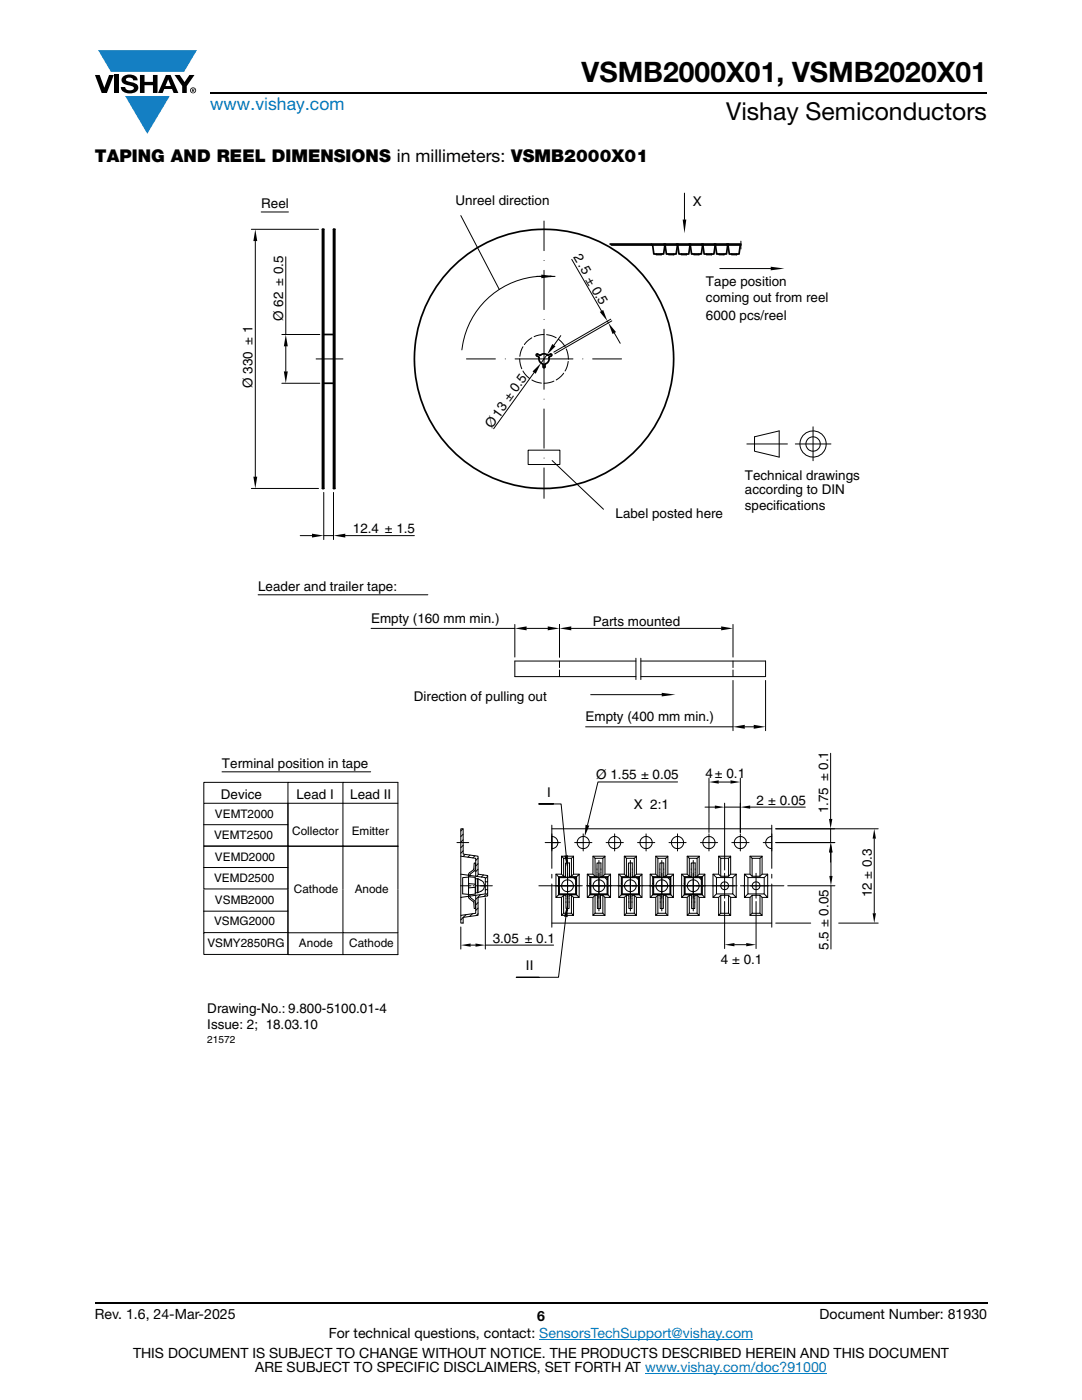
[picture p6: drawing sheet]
<svg xmlns="http://www.w3.org/2000/svg" width="216mm" height="279mm" viewBox="0 0 216 279" stroke-linecap="round" stroke-linejoin="round" font-family="sans-serif">
<g fill="#147fc3">
<path d="M19.6 10h19.7l-2.6 4.3h-1.1h-13.5z"/>
<path d="M25 19.2h8.9l-4.5 7.5z"/>
</g>
<g fill="#000">
<path d="M18.9 15h1l.9 2.5 1-2.5h.9l-1.4 3.6h-1zM22.9 15h.9v3.6h-.9zM24.6 15.3a2.1 2.1 0 0 1 2.8 .3l.1 .4h-.9a.79 .79 0 0 0-.7-.5 .79 .79 0 0 0-.8 .4l.3 .3 1 .2a1.08 1.08 0 0 1 1.2 1 1.08 1.08 0 0 1-1.1 1.2 1.73 1.73 0 0 1-2.4-1.2h.9a.96 .96 0 0 0 .8 .6 .96 .96 0 0 0 .9-.4 1.31 1.31 0 0 0-1.2-.6 1.03 1.03 0 0 1-1.1-.6 1.03 1.03 0 0 1 .2-1.1zM27.9 15h.9v1.3h1.7v-1.3h.9v3.6h-.9v-1.6h-1.7v1.6h-.9zM34.8 15h1.1l.9 1.4 1-1.4h1l-1.5 2.2v1.4h-.9v-1.4z"/>
<path d="M33.6 15.9l.5 1.3h-1.1zM33.1 15l-1.6 3.6h1l.3-.8h1.5l.3 .8h1l-1.6-3.6z"/>
<path d="M38.4 17.8h.2v.2h-.2zM38.3 17.7v.7h.1v-.3l.4 .3-.2-.3 .2-.2-.1-.2z"/>
<path d="M38.1 18a.46 .46 0 0 1 .9 0 .46 .46 0 0 1-.9 0zM37.9 18a.6 .6 0 0 0 1.2 0 .6 .6 0 0 0-1.2 0z"/>
</g>
<path d="M42 18.6h155M18.9 260h178.1" fill="none" stroke="#000" stroke-width=".36"/>
<path d="M107.6 267.3h42.7M128.7 274h36.3" fill="none" stroke="#007ec4" stroke-width=".2"/>
<g fill="none" stroke="#000" stroke-width=".2">
<path d="M136.6 38.5v5.3M50.2 45.8h13.4M50.9 48.1v47M52.1 42.3h5.5M57 51.3v15.5M92 43l7.6 14.8M107 55.2h3.8M107.4 55.2a16.6 16.6 0 0 0-15.2 14.6M108.6 44.1v5.9M108.6 54v7.8M108.6 52h.1M114.1 51.8l5.9 10.3"/>
<path d="M143.6 53.6h10.2M147.8 48.1v1.6M56.2 76.5h7.6M56.2 66.8h7.6M57 69.1v5M63.1 71.6h5.3M93.1 71.6h5.8M100.8 71.6h.1M103.7 71.6l.4 2M104.4 69.2l-.4 .8-.3 1.1M104.4 74l.7 1.1 .6 .5M106.1 67.4l-1 .8-.5 .6"/>
<path d="M106.1 75.8l.8 .4 1.1 .3M106.6 74.4l-8.1 11.2M108.6 79.7h.1M108.6 66.8l-1.1 .1-.9 .3M108.6 65.7v12M108.6 63.7h.1M109.1 66.8l1.1 .2 .8 .4M109.1 70.8l-1.1 1.7M110.5 76.1l-.9 .3-1 .1M111.4 67.7l.6 .5 .8 1M111.9 67l-1.4 1.9M112.5 74.5l-.5 .6-1 .7"/>
<path d="M113 69.7l.3 .8 .1 1.1M113.4 72.1l-.3 1.1-.3 .8M114.3 71.6h-11.5M116.3 71.6h.1M118.3 71.6h5.7M121.2 64.1l.2 .3M121.9 63.7l-11.4 6.6M122.1 64l-11.4 6.6M122.6 66.5l1.2 2M50.2 97.5h13.4M64.6 98.3v9.4M66.5 98.3v9.4"/>
<path d="M105.4 89.8h6.3v2.9h-6.3zM108.6 81.6v7.9M108.6 93.4v6.1M108.6 91.4h.1M110.2 91.9l10.2 9.7M149 88.6h8.1M150.6 87.2l4.9-1.2v5.2l-4.9-1.1zM158.7 88.6h7.1M162.2 85.2v6.7M51.5 118.7h33.9M59.9 106.9h2.4M64.6 106.9h1.9"/>
<path d="M68.9 106.9h13.8M74 125.4h28.7M102.7 124.6v6.5M105.1 125.4h4.2M111.6 131.9v1.3M111.6 133.7v1.3M111.6 124.6v6.5M114 125.4h29.9M117.9 138.6h14.1M126.9 131.4v4.2M126.9 131.9h-24.2v3.1h24.2M127.9 131.9h24.9v3.1h-24.9"/>
<path d="M127.9 131.4v4.2M146.3 124.6v6.5M146.3 131.9v1.3M146.3 133.7v1.3M146.3 135.8v10M152.8 135.8v10M44.3 154h29.7M57.5 156.1h-16.8v4.1M68.4 156.1h-10.9v4.1M116.9 145.1h29.4M135.2 156.1h-15.9l-2.1 8.6M141.5 155.3v10.8"/>
<path d="M143.4 156.1h2.4M147.7 155.3v10.8M148.6 145.1h1.8M165.7 150.3v13.1M40.7 164.6v4.3h16.8M40.7 173.1v4.3h16.8M40.7 177.6v4.2M57.5 160.3v8.6h10.9M57.5 160.3h21.9v17.1M57.5 168.9h21.9M57.5 160.3h-16.8v4.3M57.5 160.3v4.3h-16.8"/>
<path d="M57.5 164.6v12.8M57.5 168.9h-16.8v4.2M57.5 168.9v4.2h-16.8M68.4 160.2v-4.1h11v4.1M68.4 160.3v8.6h11M68.4 168.9v8.5M79.4 177.6v8.6h-11v-8.6M91.2 168.2h2.3M91.9 176.8h2.1M91.9 170.9v8.2M91.9 165.4h.5v5.1l3 .4v3.6l1.9 .2v1.3h-.5v-.9l-1.9-.2v-3.6l-3-.4zM91.9 174.5l3 .4"/>
<path d="M92.4 165.4l-.4 .4M92.4 166.5l-.4 .4M92.4 167.6l-.4 .5M92.4 168.7l-.4 .5M92.4 169.8l-.4 .5M92.8 170.5l-.4 .4M93.5 176.3v.9zM93.5 175l-1.2 .2v3.2l1.2 .1M93.5 175l1.3 .1v1.4M93.5 176.3l1.3 .2v.6l-1.3 .1M93.8 175v-.5l1-.9 .1-1.4h-.3l-.1 1.3-1 .9v4.5l.1 .3 .9 .8 .1 1.3h.3l-.1-1.3-1-1v-.5M93.8 170.6l-.4 .5"/>
<path d="M94.4 176.8h.2M94.8 170.8l-.5 .4M94.8 175.3l.1 .1M94.8 177.1v1.3l-1.3 .2M94.9 178.2l-.1 .1M94.9 178.7l1.9-.3v-.8h.5v1.2l-1.9 .3v3.6l-3 .4v1.1h-.5v-1.5l3-.4zM94.9 178.7l-3 .4v3.6M95.3 175.4h.1M95.3 175.4h-.4v2.8M95.3 178.2h-.4M95.3 175.4v2.8M95.4 178.1l-.1 .1"/>
<path d="M95.4 175.4v2.7M95.4 175.4a1.34 1.34 0 0 1 1.2 .9 1.34 1.34 0 0 1-.4 1.4l-.8 .4M95.4 171.3l-.5 .4M95.4 172.4l-.5 .4M95.4 173.5l-.5 .4M95.5 174.5l-.4 .4M95.9 178.5l-1 1M96.5 174.6l-.4 .4M96.8 176v1.5M96.8 179.2v10.2M96.9 177.5l-.1 .1M97.3 176v1.5"/>
<path d="M97.3 174.9l-.5 .5M97.3 178.2l-.7 .7M98.2 176.8h-3.2M107.5 176.8h6.7M110.1 166.8v1.4h1.3h-2.6M110.1 166.9a1.21 1.21 0 0 1 1.2 1.2 1.21 1.21 0 0 1-1.2 1.3M110.1 165.4h43.9M110.1 164.7v8.6M110.1 174.5v.7M110.1 176.4v8.6M110.1 166.4v1.8h1.7M110.4 160.4h-2.9h4.5l1 10.3"/>
<path d="M110.9 174.5v4.6M111.4 176.3h.1M111.4 175v3.6M111.4 178.6h1.5M111.4 178.6l-.5 .5h1.1l.5-.4M111.4 175h1.4M111.5 175v3.5M111.5 175h1.3M111.5 175l.1 .2v3.2M111.5 178.5h1.4M111.6 175.2h3.3M112 174.5h-1.1l.5 .5"/>
<path d="M112 170.9v3.6l.5 .4M112 179.1v3.6l.5-.4M112.5 178.7h.4M112.5 174.9v-3.6h1.5v3.6M112.5 174.9h.3M112.5 178.7v3.6h1.5v-3.6M112.8 172.2h.8v2.9h-.8zM112.9 178.5h.7v2.8h-.7zM113.2 171.7v5.1h-2.1M113.3 174.3v2.5h-2.5M113.6 178.5h1.4M113.6 178.6h1.5"/>
<path d="M113.6 178.7h.4M113.6 175h1.4M113.6 175h1.5M113.6 174.9h.4M114 178.7l.4 .4v3.6M114 171.3l.4-.4v3.6M114.4 175.1l.5 .5M114.4 170.9h-2.4l.5 .4M114.7 168.2h3.4M114.9 175.2v3.2l.1 .1M114.9 178.4h-3.3l-.1 .1M115 175v3.5"/>
<path d="M115 175l-.1 .2M115.1 175v3.6M115.1 175l.5-.5v4.6M115.1 178.6l.5 .5h-1.2M115.3 176.8h-2.1v5M115.4 176.8h.8M115.6 174.5h-1.2l-.4 .4M115.7 176.8h-2.4v2.5M116.4 166.4v3.4M117.2 174.5v4.6M117.7 178.6l-.5 .5h1.1l.4-.4M117.7 176.3h.1"/>
<path d="M117.7 178.6h1.5M117.7 175v3.6M117.7 175h1.4M117.8 175h1.3M117.8 175v3.5M117.8 178.5h1.4M117.8 175l.1 .2v3.2M117.9 175.2h3.2M118.3 179.1v3.6l.4-.4M118.3 170.9v3.6l.4 .4M118.3 174.5h-1.1l.5 .5M118.7 178.7h.5"/>
<path d="M118.7 174.9v-3.6h1.6v3.6h-.4M118.7 174.9h.4M118.7 178.7v3.6h1.6v-3.6M119.1 172.2h.8v2.9h-.8zM119.2 178.5h.6v2.8h-.6zM119.5 171.7v5.1h-2.1h7.6M119.5 174.3v2.5h-2.5M119.8 178.7h.5M119.8 178.5h1.4M119.8 178.6h1.5M119.9 175h1.3M119.9 175h1.4"/>
<path d="M120.3 178.7l.4 .4v3.6M120.3 171.3l.4-.4v3.6M120.7 175.1l.5 .5M120.7 170.9h-2.4l.4 .4M120.9 168.2h3.5M121.1 175.2v3.2l.1 .1M121.1 178.4h-3.2l-.1 .1M121.2 175v3.5M121.2 175l-.1 .2M121.3 178.6l.5 .5h-1.1M121.3 175v3.6M121.3 175l.5-.5v4.6"/>
<path d="M121.6 176.8h-2.1v5M121.8 174.5h-1.1l-.4 .4M122 176.8h-2.5v2.5M122.6 166.4v3.4M123.5 174.5v4.6M124 176.3h.1M124 178.6h1.5M124 175v3.6M124 175h1.4M124 178.6l-.5 .5h1.1l.4-.4M124.1 175l.1 3.4M124.1 175h1.3"/>
<path d="M124.1 175v3.5M124.1 178.5h1.4M124.2 175.2h3.2M124.6 170.9v3.6l.4 .4M124.6 179.1v3.6l.4-.4M124.6 174.5h-1.1l.5 .5M125 178.7h.5M125 178.7v3.6h1.6v-3.6M125 174.9v-3.6h1.6v3.6M125 174.9h.4M125.4 172.2h.8v2.9h-.8zM125.5 178.5h.6v2.8h-.6z"/>
<path d="M125.8 174.3v2.5h-2.5M125.8 171.7v5.1h-2.1M126.1 178.6h1.5M126.1 178.5h1.4M126.1 178.7h.5M126.2 175h1.3M126.2 175h1.4M126.2 174.9h.4M126.2 176.8h.8M126.6 178.7l.4 .4v3.6M126.6 171.3l.4-.4v3.6M126.9 175.1l.5 .5"/>
<path d="M127 170.9h-2.4l.4 .4M127.2 168.2h3.5M127.4 175.2l.1 3.3M127.4 178.4h-3.2l-.1 .1M127.5 175v3.5M127.5 175l-.1 .2M127.6 175v3.6M127.6 178.6l.5 .5h-1.1M127.6 175l.5-.5v4.6M127.8 176.8h-2v5M128.1 174.5h-1.1l-.4 .4M128.1 176.8h7.7"/>
<path d="M128.3 176.8h-2.5v2.5M128.9 166.4v3.4M129.7 174.5v4.6M130.3 178.6l-.6 .5h1.1l.5-.4M130.3 175h1.4M130.3 176.3h.1M130.3 178.6h1.4M130.3 175v3.6M130.3 175l.1 3.4M130.3 175v3.5M130.3 178.5h1.4M130.4 175.2h3.3"/>
<path d="M130.8 174.5h-1.1l.6 .5M130.8 170.9v3.6l.5 .4M130.8 179.1v3.6l.5-.4M131.3 178.7h.4M131.3 178.7v3.6h1.5v-3.6M131.3 174.9v-3.6h1.5v3.6M131.3 174.9h.4M131.7 172.2h.7v2.9h-.7zM131.7 178.5h.7v2.8h-.7zM132.1 171.7v5.1h-2.2M132.1 174.3v2.5h-2.5M132.4 178.7h.4"/>
<path d="M132.4 178.6h1.5M132.4 178.5h1.4M132.4 174.9h.4M132.4 175h1.5M132.4 175h1.4M132.8 178.7l.5 .4v3.6M132.8 171.3l.5-.4v3.6M133.2 175.1l.5 .5M133.3 170.9h-2.5l.5 .4M133.5 168.2h3.4M133.7 175.2l.1 3.3M133.7 178.4h-3.3l-.1 .1"/>
<path d="M133.8 175v3.5M133.8 175l-.1 .2M133.9 178.6l.5 .5h-1.1M133.9 175l.5-.5v4.6M133.9 175v3.6M134.1 176.8h-2v5M134.4 174.5h-1.1l-.5 .4M134.5 176.8h-2.4v2.5M135.2 166.4v3.4M136 174.5v4.6M136.5 176.3h.1M136.5 178.6h1.5"/>
<path d="M136.5 175v3.6M136.5 175h1.4M136.5 178.6l-.5 .5h1.1l.4-.4M136.6 178.5h1.4M136.6 175v3.5M136.6 175h1.3M136.6 175l.1 .2v3.2M136.7 175.2h3.2M137 176.8h.8M137.1 174.5h-1.1l.5 .5M137.1 179.1v3.6l.4-.4M137.1 170.9v3.6l.4 .4"/>
<path d="M137.5 174.9v-3.6h1.6v3.6M137.5 174.9h.4M137.5 178.7v3.6h1.6v-3.6M137.5 178.7h.5M137.9 172.2h.8v2.9h-.8zM138 178.5h.6v2.8h-.6zM138.3 174.3v2.5h-2.5M138.3 171.7v5.1h-2.1M138.6 178.5h1.5M138.6 178.6h1.5M138.6 178.7h.5M138.7 175h1.4"/>
<path d="M138.7 174.9h.4M138.9 176.8h7.7M139.1 178.7l.4 .4v3.6M139.1 171.3l.4-.4v3.6M139.5 175.1l.5 .5M139.5 170.9h-2.4l.4 .4M139.8 168.2h3.4M139.9 175.2v3.2l.2 .1M139.9 178.4h-3.2l-.1 .1M140.1 175v3.5M140.1 175l-.2 .2M140.1 175v3.6"/>
<path d="M140.1 175l.5-.5v4.6M140.1 178.6l.5 .5h-1.1M140.4 176.8h-2.1v5M140.6 174.5h-1.1l-.4 .4M140.7 161.1h1.9M140.8 176.8h-2.5v2.5M141.5 166.4v3.4M142.3 174.5v4.6M143 175.1h3.2v3.3h-3.2zM143 178.4l-.7 .7h1.1l.4-.4M143.4 179.1v3.6l.4-.4M143.4 170.9v3.6l.4 .4"/>
<path d="M143.4 174.5h-1.1l.7 .6M143.8 171.3h1.6v3.6h-1.6zM143.8 178.7h1.6v3.6h-1.6zM144.6 174.3v2.5h-2.5M144.6 160.3v13.3M144.6 179.9v9.4M144.6 161.1h3.1M145.4 178.7l.4 .4v3.6M145.4 171.3l.4-.4v3.6M145.8 170.9h-2.4l.4 .4M146 168.2h3.5M146.2 178.4l.7 .7h-1.1"/>
<path d="M146.2 175.1l.7-.6v4.6M146.9 174.5h-1.1l-.4 .4M147.1 176.8h-2.5v2.5M147.7 166.4v3.4M147.7 176.8h.8M148.5 174.5v4.6M149.2 175.1h3.3v3.3h-3.3zM149.2 178.4l-.7 .7h1.2l.4-.4M149.7 170.9v3.6l.4 .4M149.7 174.5h-1.2l.7 .6M149.7 179.1v3.6l.4-.4M149.7 161.1h11"/>
<path d="M149.7 176.8h6.7M150.1 171.3h1.6v3.6h-1.6zM150.1 178.7h1.6v3.6h-1.6zM150.9 174.3v2.5h-2.5M150.9 179.9v9.4M151.7 178.7l.4 .4v3.6M151.7 171.3l.4-.4v3.6M152.1 170.9h-2.4l.4 .4M152.5 175.1l.7-.6v4.6M152.5 178.4l.7 .7h-1.1M153.2 174.5h-1.1l-.4 .4M153.4 176.8h-2.5v2.5"/>
<path d="M154 164.7v8.6M154 174.5v.7M154 176.4v8.6M154 166.4v1.8h-1.7M154 166.9a1.21 1.21 0 0 0-1.2 1.2 1.21 1.21 0 0 0 1.2 1.3M154.8 168.2h11.8M157.2 176.8h9.4M165.7 165.4v2.8M165.7 170.1v2M165.8 170.1v4.7M165.8 176.8v12.6M174.4 167.4v14.9"/>
<path d="M175.2 165.4h-20.4M40.7 181.8h16.8v-4.2v8.6h10.9M40.7 181.8v4.3h16.8v-4.3M57.5 186.3v4.2h10.9M57.5 186.2v4.3h-16.8v-4.2M68.4 186.3v4.2h11v-4.2M92 185v4.4M92.4 184.2h.1M93 182.5l-1 1.1M93.9 188.6h1M94.3 182.3l-.6 .6M95.4 180.1l-.5 .5"/>
<path d="M95.4 181.2l-.5 .5M95.4 182.3l-.4 .4M96.8 188.6h13.7M110.1 184.2h43.9M112.9 183l-1.5 12h-8.4h4.5M114 182.3l.4 .4h-2.4M120.3 182.3l.4 .4h-2.4M126.6 182.3l.4 .4h-2.4M132.8 182.3l.5 .4h-2.5M139.1 182.3l.4 .4h-2.4M145.4 182.3l.4 .4h-2.4M146.6 188.5h2.3"/>
<path d="M151.7 182.3l.4 .4h-2.4M154.8 184.2h7M167.4 184.2h7.8"/>
<circle cx="162.2" cy="88.6" r="1.44"/>
<circle cx="162.2" cy="88.6" r="2.62"/>
<circle cx="113.2" cy="176.8" r="1.18"/>
<circle cx="116.4" cy="168.1" r="1.21"/>
<circle cx="119.5" cy="176.8" r="1.18"/>
<circle cx="122.6" cy="168.1" r="1.21"/>
<circle cx="125.8" cy="176.8" r="1.18"/>
<circle cx="128.9" cy="168.1" r="1.21"/>
<circle cx="132.1" cy="176.8" r="1.18"/>
<circle cx="135.2" cy="168.1" r="1.21"/>
<circle cx="138.3" cy="176.8" r="1.18"/>
<circle cx="141.5" cy="168.1" r="1.21"/>
<circle cx="144.6" cy="176.8" r=".78"/>
<circle cx="147.7" cy="168.1" r="1.21"/>
<circle cx="150.9" cy="176.8" r=".78"/>
</g>
<g fill="#000">
<path d="M50.9 45.8l.4 2.3h-.7zM108 54.8l2.8 .4-2.8 .3zM109.7 55l1.1 .2-1.1 .1zM136.2 43.8h.7l-.3 2.8zM153.8 53.2l2.7 .4-2.7 .4zM56.6 74.1h.8l-.4 2.4zM57 66.8l.4 2.3h-.8zM106.3 74.1l1.7-1.6-1.1 2.1zM110.2 68.7l.6 .4-1.7 1.7zM119.7 62.3l.7-.4 .8 2.2zM121.4 64.4l1.5 1.9-.7 .4zM50.6 95.1h.7l-.4 2.4z"/>
<path d="M62.3 106.5l2.3 .4-2.3 .4zM66.5 106.9l2.4-.4v.8zM102.7 125.4l2.4-.4v.8zM109.3 125l2.3 .4-2.3 .4zM111.6 125.4l2.4-.4v.8zM132 138.3l2.8 .3-2.8 .4zM143.9 125l2.4 .4-2.4 .4zM141.5 156.1l1.9-.4v.7zM145.8 155.7l1.9 .4-1.9 .3zM146.3 145.1l2.3-.4v.7zM150.4 144.7l2.4 .4-2.4 .3zM112.6 170.8l.7-.1-.1 2.7z"/>
<path d="M116.8 164.6l.8 .2-.9 2.2zM142.6 160.8l2 .3-2 .3zM147.7 161.1l2-.3v.6zM165.7 168.2l.4 1.9h-.7zM165.4 163.4h.7l-.4 2zM165.8 168.2l.3 1.9h-.6zM165.5 174.8h.6l-.3 2zM174.4 165.4l.4 2h-.7zM92 188.6l1.9-.3v.6zM94.9 188.3l1.9 .3-1.9 .3zM113.2 180.3l.1 2.7-.7-.1zM144.6 188.5l2-.3v.7z"/>
<path d="M148.9 188.2l2 .3-2 .4zM174.1 182.3h.7l-.4 1.9z"/>
</g>
<g fill="none" stroke="#000" stroke-width=".34">
<path d="M64.3 45.8h.3v51.7h-.3zM66.5 45.8h.3v51.7h-.3zM121.7 48.7h26.1M122 48.9h25.8M130.2 48.9l.3 1.8h1.9l.3-1.8 .3 1.8h1.9l.3-1.8M130.9 50.7h1.1M133.4 50.7h1.1M135.2 48.9l.3 1.8h1.9l.3-1.8M136 50.7h1M137.7 48.9l.3 1.8h1.9l.3-1.8M138.4 50.7h1.1M140.2 48.9l.3 1.8h1.9l.3-1.8"/>
<path d="M141 50.7h1M142.8 48.9l.2 1.8h2l.2-1.8M143.5 50.7h1M145.3 48.9l.2 1.8h2l.2-1.8M146 50.7h1M64.6 66.8h1.9M64.6 76.5h2M107 70.7l.2-.1 .5 .3a1.5 1.5 0 0 1 1.7 0l.5-.3 .2 .1v.2l-.5 .3a1.44 1.44 0 0 1-.9 1.5v.6l-.1 .1-.2-.1v-.6a1.44 1.44 0 0 1-.9-1.5l-.5-.3z"/>
<circle cx="108.6" cy="71.6" r="25.9"/>
</g>
<text font-size="5.6" x="116" y="16.4">VSMB2000X01, VSMB2020X01</text>
<text font-size="4.9" x="144.9" y="24">Vishay Semiconductors</text>
<text font-size="3.5" fill="#007ec4" x="42" y="21.9">www.vishay.com</text>
<text font-size="3.5" x="18.9" y="32.3">TAPING AND REEL DIMENSIONS in millimeters: VSMB2000X01</text>
<g font-size="2.8">
<text x="18.9" y="263.3">Rev. 1.6, 24-Mar-2025</text>
<text x="107.2" y="263.6">6</text>
<text x="163.6" y="263.3">Document Number: 81930</text>
<text x="65.6" y="267.1">For technical questions, contact: SensorsTechSupport@vishay.com</text>
<text x="26.5" y="271">THIS DOCUMENT IS SUBJECT TO CHANGE WITHOUT NOTICE. THE PRODUCTS DESCRIBED HEREIN AND THIS DOCUMENT</text>
<text x="50.9" y="273.8">ARE SUBJECT TO SPECIFIC DISCLAIMERS, SET FORTH AT www.vishay.com/doc?91000</text>
</g>
<g font-size="2.7">
<text x="52.1" y="41.6">Reel</text>
<text x="90.9" y="40.9">Unreel direction</text>
<text x="138.3" y="41.1">X</text>
<text x="114.4" y="51.3" transform="rotate(60 114.4 51.3)">2.5 ± 0.5</text>
<text x="140.9" y="57">Tape position</text>
<text x="56.5" y="64.1" transform="rotate(-90 56.5 64.1)">Ø 62 ± 0.5</text>
<text x="140.9" y="63.8">6000 pcs/reel</text>
<text x="140.9" y="60.3">coming out from reel</text>
<text x="50.4" y="77.4" transform="rotate(-90 50.4 77.4)">Ø 330 ± 1</text>
<text x="98.1" y="85.6" transform="rotate(-54 98.1 85.6)">Ø13 ± 0.5</text>
<text x="148.6" y="95.9">Technical drawings</text>
<text x="148.6" y="98.6">according to DIN</text>
<text x="148.6" y="101.8">specifications</text>
<text x="70.4" y="106.4">12.4 ± 1.5</text>
<text x="122.8" y="103.3">Label posted here</text>
<text x="51.5" y="118">Leader and trailer tape:</text>
<text x="74" y="124.3">Empty (160 mm min.)</text>
<text x="118.3" y="124.9">Parts mounted</text>
<text x="82.6" y="140">Direction of pulling out</text>
<text x="116.9" y="143.9">Empty (400 mm min.)</text>
<text x="44.3" y="153.3">Terminal position in tape</text>
<text x="119" y="155.5">Ø 1.55 ± 0.05</text>
<text x="140.8" y="155.2">4 ± 0.1</text>
<text x="44.1" y="159.5">Device</text>
<text x="59.2" y="159.5">Lead I</text>
<text x="69.9" y="159.5">Lead II</text>
<text x="109.2" y="159.1">I</text>
<text x="126.5" y="161.4">X 2:1</text>
<text x="151" y="160.6">2 ± 0.05</text>
<text x="165.2" y="162.3" transform="rotate(-90 165.2 162.3)">1.75 ± 0.1</text>
<text x="174" y="179" transform="rotate(-90 174 179)">12 ± 0.3</text>
<text x="98.3" y="188.1">3.05 ± 0.1</text>
<text x="165.3" y="189.6" transform="rotate(-90 165.3 189.6)">5.5 ± 0.05</text>
<text x="104.9" y="193.7">II</text>
<text x="143.8" y="192.4">4 ± 0.1</text>
<text x="41.4" y="202.2">Drawing-No.: 9.800-5100.01-4</text>
<text x="41.4" y="205.3">Issue: 2; 18.03.10</text>
</g>
<g font-size="2.3">
<text x="42.7" y="167.4">VEMT2500</text>
<text x="42.9" y="163.2">VEMT2000</text>
<text x="58.3" y="166.7">Collector</text>
<text x="70.2" y="166.7">Emitter</text>
<text x="42.9" y="171.8">VEMD2000</text>
<text x="42.7" y="175.9">VEMD2500</text>
<text x="58.6" y="178.3">Cathode</text>
<text x="70.8" y="178.3">Anode</text>
<text x="42.7" y="184.7">VSMG2000</text>
<text x="42.9" y="180.5">VSMB2000</text>
<text x="41.4" y="189">VSMY2850RG</text>
<text x="59.7" y="189">Anode</text>
<text x="69.7" y="189">Cathode</text>
</g>
<text font-size="2" x="41.4" y="208.1">21572</text>
</svg>
